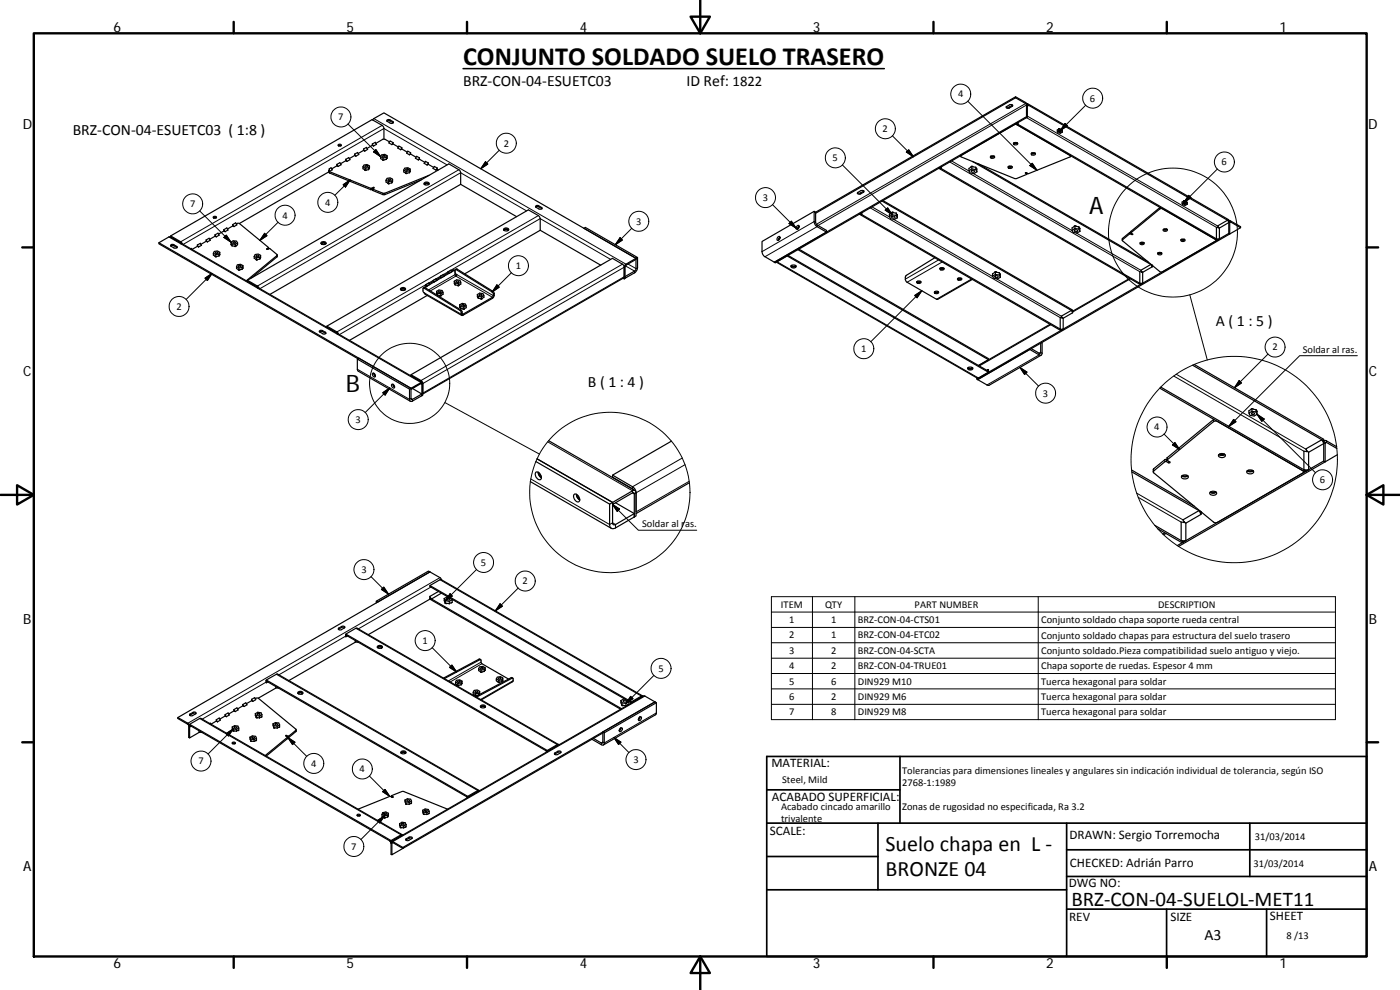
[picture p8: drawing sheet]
<svg xmlns="http://www.w3.org/2000/svg" width="420mm" height="297mm" viewBox="0 0 420 297" stroke-linecap="round" stroke-linejoin="round" font-family="sans-serif">
<g fill="none" stroke="#000" stroke-width=".3">
<path d="M104.4 37.2l9.8 9.8M112.2 35.6l75.7 43.7v.3M114.7 37.6l-60.5 34.9v.3M117 36v.3M117.9 36.5v.3M290.4 30.4l20.8 20.7M302.9 32.1v.3M303.8 31.6v.3M307.8 30.8v.3l-62.8 36.2M308.1 35.3l57 32.9M308.3 31.7l-.2-.2-62.6 36.2M308.3 34.8l57.1 33"/>
<path d="M319.6 37l.7 .7-2.1 1.5zM325.8 31.6l-7.6 7.6M98.9 51.5v.4M103 55.4l2.1-1.4-1.4 2.1zM105.1 54l-4.6 4.6M111.3 56.5v.4M111.5 56.5v.4M111.9 56.8v.4M112 56.2v.3M112.8 44.9l1.4 2.1-2.1-1.4zM114.9 58v.4M115.5 58v.4"/>
<path d="M134.2 49.5l-19-10.9-60.2 34.7M137.7 50.9l-60.5 34.9v.3M145.7 48.5l.7 .7-2.1 1.4zM149.8 45.1l-5.5 5.5M252.8 49.5l15 15M258.3 57.9v.3M259.2 57.4v.3M267.8 40.7l6.3 6.3M272 45.6l.7-.7 1.4 2.1zM285 48.6l57.1 32.9M285.6 48.3l5.3 3.1M292 52l29.8 17.2"/>
<path d="M307.8 51.8v.2M308.1 51.9v.3M309.1 49.7l.7-.7 1.4 2.1zM356.7 58.6l.8 .7-2.2 1.4zM365.3 50.7l-10 10M50.7 71.1l75.7 43.7 .2 .4 61-35.2M52.2 73.4v.3M53.1 73.9v.3M59.9 63.3l9.4 9.4M67.2 71.2l.7-.7 1.4 2.2zM79.4 70l.7 .7-2.1 1.4zM80.1 74.7v.1"/>
<path d="M80.5 74.4v.3M83.1 76.7v.4M83.4 66.7l-5.4 5.4M158 63.3l-19.8-11.5-60.2 34.8M161.6 64.7l-60.5 34.9v.3M161.7 61.7v.3M162.5 62.3v.2M183.3 77.8l-21.2-12.2-60.2 34.8M186.1 71.3l.7 .7-2.1 1.4zM186.8 79.3l-60.4 34.9v.3M187.7 79.8l2.7 1.5v.6M188.5 79.2l2.4 1.4 .4-.3"/>
<path d="M189.6 68.5l-4.9 4.9M231.8 61.4l7.1 7.1M233.2 78.5l60.5 34.9M237.5 66.4l1.4 2.1-2.1-1.4zM244.8 66.7l-.5-.2-15.6 9M245.2 67.5v.5l-15.6 9M261.2 62.4l57 32.9M261.7 62.1l5.3 3M265.7 63.1l.7-.7 1.4 2.1zM268.2 65.8l29.7 17.2M281.7 78l-10 5.8M282.8 78.6l-10.6 6.1"/>
<path d="M322.9 69.9l19.5 11.2M336.9 71.5v.4M339 69.8v.4M339.3 69.8v.4M339.4 69.4v.4M339.7 70.1v.3M346 79.8l-.2 .1M348.1 62.3v.4M369.3 66.3l-.2 .4-.3-.1M61.5 83.5l2.1-1.5-1.4 2.2zM63.6 82l-7.7 7.8M96.8 99.2v.3"/>
<path d="M97.7 99.7v.3M127.5 87.9l10.9 6.4h.5v.3M127.5 86.3l-.2 .2M127.8 85.7l.3 .2M129.1 87.3l7.7-4.5 11 6.4v.3M136 81l.2 .2M136.6 82.4l-8 4.6M137.1 82.4l10.9 6.3 .3-.1M137.2 80.8l-.3 .1M138.3 93l-.2 .2M138.7 93.6l-.3 .2M148.3 88.1l-.3 .1"/>
<path d="M149.1 85.5l.7 .7-2.1 1.4zM153.5 81.8l-5.8 5.8 .3-.2M187.3 83l-60.4 35M274.5 88.6l2.2-1.4-1.5 2.1zM276.7 87.2l-15.3 15.3M291.6 83.7l-10.5 6.1M299.1 83.7l19.4 11.2M315.4 97.4l-21.5 12.4M339.2 83.7l-17.3 9.9M357.1 88.5l5.2 19.5M107.2 110.8l15.7 9 .4-.2 .5 .2v.5M114.9 117.8l2.1-1.4-1.4 2.1z"/>
<path d="M117 116.4l-7.4 7.4M306.1 110.3l5.6 5.5M306.1 110.3l2.1 1.4-.7 .7zM312.7 106l-.4-.3-.4 .3v.5l-15.7 9M352.2 112.8l39.1 22.6M353 112.3l38.8 22.4M371.9 114.2l.7 .7-2.1 1.4zM380.5 106.2l-10 10.1M407.4 106.7h-17.4l-21.2 21.2M133.5 120.8l28.4 15.4M164.4 132.6l25.4 14.7v.6l.6 .3 15.2-8.8M204.7 137.4l-14.9 8.6v.7"/>
<path d="M349.3 130.2l4.7 4.7M349.6 137.9v.6M350.1 137.9v.6M350.3 137.3v.7M350.6 138.3v.6M351.9 133.5l.7-.7 1.4 2.1zM364.2 125.9v.6M370.2 125.8l.7 .7-2.1 1.4zM377.3 124.3l17.5 17.6M377.3 124.3l2.1 1.4-.7 .7zM398.1 132.3v.5l-.4 .2-.4-.2M159.3 143.7l23.7 13.7 .8-.5 .9 .5v1"/>
<path d="M183.8 151.4l7.8 7.7h17.5M183.8 151.4l2.1 1.3-.7 .8zM206.9 144.4l-16 9.2M341.2 148l13.8 8M341.6 149.2l12.9 7.5M346.2 140.7v.6M360.8 153.8l-.4 .3M111.3 173l5.3 5.3M114.5 176.8l.7-.7 1.4 2.2zM129.3 176.1l-21.7 12.6M132 173.3l-75.6 43.7v.3M132 173.9l60.5 35v.3"/>
<path d="M135.1 178.1l.7 .8-2.2 1.4zM143 170.9l-9.4 9.4M155.5 176.4l-6.8 6.9M231.5 179h169.3v36.9h-169.3zM243.8 179v36.9M256.5 179v36.9M311.6 179v36.9M350 160.1l-.8 .4M101.7 188.5v.3M102.5 188v.3M103.8 190.8l-20.1 11.7M106.8 188.5l60.4 34.9v.3"/>
<path d="M129.7 194.3l7.3 7.3M143.8 197.8l.2 .1M144.4 198.7l-9.8 5.6M144.6 199.1l-9.5 5.5M150.1 181.2l.7 .7-2.1 1.4zM231.5 183.6h169.3M231.5 188.3h169.3M231.5 192.8h169.3M231.5 197.5h169.3M56.6 217.8l.3 .1M57 214.2v.3M57.9 213.7v.3"/>
<path d="M59.9 215.6l60.5 34.9v.3M70 218.7l-7.5 7.5M79.9 204.6l-19.2 11.2M82.9 202.3l60.5 34.9v.3M88.8 219.1v.4M134.9 200.2l.7-.7 1.4 2.1zM153.4 203.3l.3 .2M154 204.2l-9.8 5.7M189.3 208.9l.7 .7-2.2 1.5zM189.5 210.9h.1M190 210.6h.1M192.5 209.2h.1"/>
<path d="M193.5 208.9l-75.6 43.6v.3h-.5M196.2 202.6l-8.4 8.5M197 213.9l-15.7 9-.4-.2-.4 .2v.5M231.5 202.1h169.3M231.5 206.7h169.3M231.5 211.3h169.3M67.8 220.1l2.2-1.4-1.4 2.1zM86 220.7v.3M86.2 221.2v.4M86.4 220.9v.4l5.7 5.6M86.4 221.3l2.1 1.4-.7 .7zM86.7 220.9v.4"/>
<path d="M110.9 232.8l6.1 6.2M114.8 237.5l.8-.6 1.4 2.1zM117.6 238.9v.3M118 239.1v.1M166.5 225.9v.3M167.4 225.4v.3M184.2 221.3l4.6 4.5M184.2 221.3l2.1 1.4-.7 .7zM113.3 246.2l2.1-1.4-1.4 2.1zM115.4 244.8l-7.1 7.1M121.9 251.7v.3M122.8 251.2v.3"/>
<circle cx="102.3" cy="35.1" r="3"/>
<circle cx="265.7" cy="38.6" r="2.99"/>
<circle cx="288.3" cy="28.2" r="2.99"/>
<circle cx="327.9" cy="29.4" r="3"/>
<circle cx="151.9" cy="43" r="3"/>
<circle cx="229.7" cy="59.3" r="3"/>
<circle cx="250.7" cy="47.4" r="2.99"/>
<circle cx="367.4" cy="48.6" r="3"/>
<circle cx="57.8" cy="61.2" r="3"/>
<circle cx="85.6" cy="64.6" r="3"/>
<circle cx="98.4" cy="60.7" r="3"/>
<circle cx="155.6" cy="79.7" r="3"/>
<circle cx="191.7" cy="66.4" r="2.99"/>
<circle cx="352" cy="69.8" r="19.4"/>
<circle cx="53.7" cy="91.9" r="3"/>
<circle cx="122.9" cy="115" r="12"/>
<circle cx="259.2" cy="104.6" r="3"/>
<circle cx="313.8" cy="118" r="3"/>
<circle cx="382.7" cy="104.1" r="3"/>
<circle cx="107.5" cy="125.9" r="3"/>
<circle cx="347.2" cy="128.1" r="3"/>
<circle cx="370.4" cy="137.9" r="31"/>
<circle cx="183" cy="147.8" r="24.1"/>
<circle cx="396.9" cy="144" r="3"/>
<circle cx="109.2" cy="170.9" r="3"/>
<circle cx="145.1" cy="168.8" r="2.99"/>
<circle cx="157.6" cy="174.3" r="3"/>
<circle cx="127.6" cy="192.2" r="3"/>
<circle cx="198.4" cy="200.5" r="3"/>
<circle cx="60.3" cy="228.3" r="3"/>
<circle cx="94.2" cy="229.1" r="3"/>
<circle cx="108.7" cy="230.7" r="3"/>
<circle cx="190.9" cy="227.9" r="3"/>
<circle cx="106.2" cy="254" r="3"/>
</g>
<g fill="none" stroke="#000" stroke-width=".36">
<path d="M111.8 36l3.4-2.1 75.7 43.6M116.1 36l.6-.1 1.3 .7a.51 .51 0 0 1-.3 .5 .51 .51 0 0 1-.6-.2l-1-.6zM116.1 36.3l.8-.1 1.1 .7M302 32l1-.5a.45 .45 0 0 1 .6-.2 .45 .45 0 0 1 .2 .6l-.9 .5a.52 .52 0 0 1-.6 .1 .52 .52 0 0 1-.3-.5zM303.9 31.5l-1.1 .7-.8-.2M304.8 37.2l.2-.2 60.5 34.9-.3 .2zM304.8 29.3l3.2 2 .1 3.7M304.8 29.3v-.3l-60 34.7M304.8 29.3l-60 34.7M304.8 29l3.1 1.9 .4 .8M305 37l.5 .3M305.5 36.8l-.5 .2"/>
<path d="M305.5 36.8v.5M308.2 31.2l.1-.1v.3M308.3 31.3v.4M308.3 31.3l.4 .3M308.3 31.1l60.5 34.9v.3l-60.5-34.9M308.3 31.7v3.5l-75.6 43.6-.3-.1M308.3 35.2l-.2-.2-75.7 43.7M308.7 31.6l-.4 .3v-.2M308.7 31.6l-.3 .2M317.8 39.4h.5v.2a.27 .27 0 0 1-.3 .2 .27 .27 0 0 1-.2-.4zM317.8 39.1l.8 .1M317.8 38.6l.8 .2"/>
<path d="M317.8 39.1l-.5 .3 .2 .5 .8 .1 .5-.4M317.8 38.6l-.5 .4v.4M317.8 38.6v.5M318.6 39.2l.2 .4M318.6 38.8l.2 .3M318.6 38.8v.4M318.8 39v.1M318.8 39v.6M318.8 39l-.1 .1M98.7 51.6l-26.9 15.5M98.8 50.7l-.1 .6 .2 .2 12.4 5 .9-.3 .1 .1-.4 .5 3.3 1.2 13.6-5.4M98.8 51.5l-.1-.2 .2 .6 12.4 5 .5-.2"/>
<path d="M98.8 50.7l.6-.4 .3 .6-.9 .6M98.8 50.7v.8M101.1 49.3l.4 .6M101.1 49.7l.4 .2M101.1 49.3l.9-.5 .4 .6-.9 .5M101.1 49.3v.4M101.1 49.7l-1.6 1M101.5 43.4a.47 .47 0 0 1 .6-.2 .47 .47 0 0 1 .3 .5 .47 .47 0 0 1-.6 .2 .47 .47 0 0 1-.3-.5zM101.5 43.7h.9M101.7 43.8h.5M103.8 47.8l.3 .6M103.8 48.2l.3 .2"/>
<path d="M103.8 47.8l.9-.5 .3 .6-.9 .5M103.8 47.8v.4M103.8 48.2l-1.6 .9M106.4 46.2l.4 .7M106.4 46.7l.4 .2M106.4 46.2l.9-.5 .4 .7-.9 .5M106.4 46.2v.5M106.4 46.7l-1.6 .9M108.9 50.1l.3-.6 1-.1 .7 .4-.3 .5M108.9 50.1v.5l.7 .6M108.9 50.1l.7 .4M109.1 45.1l-1.6 1"/>
<path d="M109.1 44.7l.4 .6M109.1 45.1l.4 .2M109.1 44.7l.9-.5 .3 .6-.8 .5M109.1 44.7v.4M109.5 49.8a.38 .38 0 0 1 .5-.1 .38 .38 0 0 1 .2 .4 .41 .41 0 0 1-.4 .1 .41 .41 0 0 1-.3-.4zM109.6 50.5v.7M110.6 50.3l-1 .2M110.6 50.3v.6M110.6 50.9l-1 .3M110.9 49.8l-.3 1.1M111.7 43.2l.4 .6M111.7 43.6l.4 .2"/>
<path d="M111.7 43.2l.9-.5 .4 .6-.9 .5M111.7 43.2v.4M111.7 43.6l-1.6 1M114.2 47l.3-.5 1-.2 .7 .4-.3 .6M114.2 47v.6l.7 .5M114.2 47l.7 .4M114.8 46.7a.38 .38 0 0 1 .5-.1 .38 .38 0 0 1 .2 .4 .39 .39 0 0 1-.4 .1 .39 .39 0 0 1-.3-.4zM114.9 47.4v.7M115.2 41.7l-.1-3.7-.4-.4-3-1.7-60.5 34.9v.3M115.9 54.1l.2-.6 1-.1 .7 .4-.2 .6M115.9 54.1v.5l.7 .6M115.9 54.1l.7 .4"/>
<path d="M115.9 47.3l-1 .1M115.9 47.3v.5M115.9 47.8l-1 .3M116.1 47.5h.1M116.1 47.5l-.2 .3M116.2 46.7l-.1 .8M116.6 54.5v.7M116.9 42.6l-1.8-.9-2.3 1.3M117.6 54.4l-1 .1M117.6 54.4v.5M117.6 54.9l-1 .3M117.7 54.5l.1 .1"/>
<path d="M117.8 54.5l-.2 .4M117.8 53.8v.8M117.8 54.4v.2M118 43.2l1.5 .9M118 42.8l-.9-.5-.4 .6 .9 .5M118 42.8l-.4 .6M118 43.2l-.4 .2M118 42.8v.4M120.6 44.3l-.9-.5-.4 .6 .9 .5M120.6 44.3l-.4 .6M120.6 44.7l-.4 .2M120.6 44.3v.4"/>
<path d="M120.6 44.7l1.6 .9M121.2 51l.2-.6 1-.1 .7 .4-.2 .6M121.2 51v.6l.7 .5M121.2 51l.7 .4M121.8 50.8a.37 .37 0 0 1 .4-.2 .37 .37 0 0 1 .3 .4 .38 .38 0 0 1-.5 .1 .38 .38 0 0 1-.2-.3zM121.9 51.4v.7M122.9 51.3l-1 .1M122.9 51.3v.5M122.9 51.8l-1 .3M123 51.5h.1M123.1 51.5l-.2 .3M123.1 50.7v.8"/>
<path d="M123.2 45.8l-.8-.5-.4 .6 .9 .5M123.2 45.8l-.3 .6M123.2 46.2l1.7 1M123.2 46.2l-.3 .2M123.2 45.8v.4M125.9 47.4l-.9-.5-.3 .6 .8 .5M125.9 47.4l-.4 .6M125.9 47.8l-.4 .2M125.9 47.4v.4M125.9 47.8l1.6 .9M126.4 54l-10.9 4.4h-.6l-3-1.2-.1-.5M127.3 54.9a.8 .8 0 0 1 .8-.3 .8 .8 0 0 1 .6 .7 .85 .85 0 0 1-1.4-.4z"/>
<path d="M127.3 55.2a1.06 1.06 0 0 1 1.5 0M127.5 55.4a.58 .58 0 0 1 1.1 0M128.5 48.9l-.9-.5-.3 .6 .9 .5M128.5 48.9l-.3 .6M128.5 49.3l-.3 .2M128.5 48.9v.4M128.5 49.3l1.7 .9M131.2 50.4l-.9-.5-.3 .6 .8 .5M131.2 50.4l-.4 .6M131.2 50.8l-.4 .2M131.2 50.4v.4M131.2 50.8l.3 .2"/>
<path d="M138.2 55.3v-3.5l-.2-.6-3.3-2-60.4 34.9v.3M138.2 55.3l-57.2 33M138.2 55.3l16.8 9.7M257.4 57.8l.9-.6a.47 .47 0 0 1 .7-.2 .47 .47 0 0 1 .2 .7l-.9 .5a.56 .56 0 0 1-.9-.4zM259.3 57.3l-1.2 .6-.7-.1M281.8 50.5l.2-.2 60.5 34.9-.3 .2zM282 50.3l.5 .3M282.5 50.1l-.5 .2M282.5 50.1v.5M288.3 46.7v.2M288.3 46.7l16.2-9.3 .4-.1 16.3 9.4 .1 .2-12.6 5.2-.9-.3 .4 .5-3.4 1.3-16.3-6.5zM291.5 51.3a.5 .5 0 0 1 .5-.2 .5 .5 0 0 1 .4 .5 .6 .6 0 0 1-.9-.3z"/>
<path d="M291.7 50.7l1.2 .2M291.7 50.7l-.9 .5 .3 .7 1.2 .2 .9-.5M291.7 49.9l-.9 .6v.7M291.7 49.9v.8M291.7 49.9l1.2 .3M291.8 48.4l54 31.2-.4-.2M292.9 50.2v.7M292.9 50.9l.3 .7M292.9 50.2l.2 .4M293.1 50.6l.1 1M293.1 50.6v.1M293.6 49.1l50.9 29.4"/>
<path d="M297.3 47a.64 .64 0 0 1 .7-.3 .64 .64 0 0 1 .4 .6 .66 .66 0 0 1-.7 .2 .66 .66 0 0 1-.4-.5zM297.3 46.9l.5 .2 .6-.2M297.5 46.8h.7M302.6 50h1.1M302.7 49.9a.58 .58 0 0 1 .7-.1 .58 .58 0 0 1 .3 .6 .65 .65 0 0 1-.7 .2 .65 .65 0 0 1-.4-.6zM302.8 49.9h.7M304.2 42.9h.1a.6 .6 0 0 1 .7-.2 .6 .6 0 0 1 .4 .6 .65 .65 0 0 1-.7 .2 .65 .65 0 0 1-.5-.6zM304.2 42.9l.5 .2 .7-.2M304.4 42.8h.8M308.2 51.9v.3M309.5 46a.66 .66 0 0 1 .7-.2 .66 .66 0 0 1 .5 .6 .68 .68 0 0 1-.7 .2 .68 .68 0 0 1-.5-.6zM309.6 46l.4 .1 .7-.1"/>
<path d="M309.7 45.9h.8M321.3 46.7v.2M47.7 72.8v.4l59.7 34.4M51.2 71.1l3 1.7M51.2 70.8l3 1.7 .5 .7M51.2 71.1h.1M51.2 73.5l.8-.2 1.1 .7a.51 .51 0 0 1-.3 .6 .51 .51 0 0 1-.6-.2l-1-.6zM51.3 73.8l.7-.1 1.1 .6M54.2 72.8l.2 .2M54.2 72.8v.1M59.2 73.9l-1.6 .9-.1-.3-.2 .2M59.2 73.5l.9-.5 .4 .6-.9 .5"/>
<path d="M59.2 73.5v.4M59.2 73.5l.4 .6M59.2 73.9l.4 .2M61.9 72l.9-.5 .3 .6-.9 .5M61.9 72.4l-1.6 .9M61.9 72v.4M61.9 72l.3 .6M61.9 72.4l.3 .2M64 65.1l.1-.1a.46 .46 0 0 1 .5-.1 .46 .46 0 0 1 .3 .4 .52 .52 0 0 1-.9-.2zM64 65.3h.9M64 76v.6l.8 .5M64 76l.8 .4"/>
<path d="M64 76l.3-.6 1-.1 .7 .4-.3 .5M64.2 65.4h.6M64.5 70.9l-1.6 .9M64.5 70.5l.9-.5 .4 .5-.9 .6M64.5 70.5v.4M64.5 70.5l.4 .6M64.5 70.9l.4 .2M64.7 75.7a.37 .37 0 0 1 .4-.1 .37 .37 0 0 1 .2 .4 .37 .37 0 0 1-.4 .1 .37 .37 0 0 1-.2-.4zM64.8 76.4v.7M65.7 76.8l-.9 .3M65.7 76.2v.6M65.7 76.2l-.9 .2"/>
<path d="M65.9 76.5h.1M65.9 76.5l-.2 .3M66 75.7l-.1 .8M67.2 68.9l.9-.5 .3 .6-.8 .5M67.2 68.9v.4M67.2 68.9l.4 .6M67.2 69.3l.4 .2M67.2 69.3l-1.6 1M69.3 72.7v.6l.3 .5M69.6 73.8l1 .2M69.6 73.2l1 .1M69.6 73.2v.6"/>
<path d="M69.9 67.8l-1.7 .9M69.9 67.4l.8-.5 .4 .6-.9 .5M69.9 67.4v.4M69.9 67.4l.3 .6M69.9 67.8l.3 .2M69.9 72.7a.37 .37 0 0 1 .5-.2 .37 .37 0 0 1 .2 .5h-.6zM70.6 73.3v.7M71.3 72.9l-.7 .4M71.3 72.9l-.3-.6-1-.1-.7 .5 .3 .5M71.3 72.9v.5l-.7 .6M71.6 79.7a.37 .37 0 0 1 .4-.1 .37 .37 0 0 1 .3 .4 .38 .38 0 0 1-.5 .1 .38 .38 0 0 1-.2-.4zM71.9 67.1l-.5-.1-.5 .2"/>
<path d="M71.9 67.1l8.6 7.1-.4 .6 .9-.2 2.2 1.9-9.3 7.7M72.9 79.7v.7l-.2 .4M76.3 76.9v.6l.7 .5M76.3 76.9l.7 .4M76.3 76.9l.2-.5 1-.2 .7 .4-.2 .6M76.9 76.7a.38 .38 0 0 1 .4-.2 .38 .38 0 0 1 .3 .4 .39 .39 0 0 1-.5 .2 .39 .39 0 0 1-.2-.4zM77 77.3v.7M78 77.7l-1 .3M78 77.2v.5M78 77.2l-1 .1M78.1 77.4h.1M78.2 77.4l-.2 .3"/>
<path d="M78.2 76.6v.8M80.6 74.3v.4M83.2 76.5l-.1 .6-7.6 6.3M96.4 73.1a1.04 1.04 0 0 1 1.4 0M96.4 72.7a.79 .79 0 0 1 .9-.2 .79 .79 0 0 1 .5 .6 .83 .83 0 0 1-.8 .3 .83 .83 0 0 1-.6-.6zM96.6 73.3a.58 .58 0 0 1 .5-.4 .58 .58 0 0 1 .5 .4M151.2 69a1.05 1.05 0 0 1 1.4 0M151.2 68.6a.69 .69 0 0 1 .9-.3 .69 .69 0 0 1 .4 .9 .84 .84 0 0 1-1.4-.5zM151.4 69.2a.57 .57 0 0 1 .5-.3 .57 .57 0 0 1 .5 .3M160.8 62.1l.7-.1 1.2 .6M160.8 61.8l.7-.1 1 .6a.36 .36 0 0 1 .1 .5 .36 .36 0 0 1-.5 0l-1.2-.6zM162.1 69.1v-3.5l-.2-.5-3.3-2.1-60.5 34.9v.3"/>
<path d="M162.1 69.1l18.2 10.5M162.1 69.1l-22.6 13.1M175.2 68.5l.5-.3 15.6 9.1-.4 .2zM191.3 77.3l-.1 3.7-.6 .8-3 1.7v-.5l2.8-1.7 .4-.4 .1-3.4M233 78.7l60.4 34.8 3.3-1.8v-.3M233.2 78.5l3-1.7 60.5 34.9M233.5 71.1a.38 .38 0 0 1 .6 0 .38 .38 0 0 1-.1 .5 .45 .45 0 0 1-.3 .5 .45 .45 0 0 1-.5-.2zM234.1 71.4l-.3 .5M234.1 71.2l-.5 .9M236.5 76.6l60.2 34.8M237.4 79.8a1.09 1.09 0 0 0 1.5 0M237.5 79.7a.82 .82 0 0 1 .8-.2 .82 .82 0 0 1 .6 .6 .76 .76 0 0 1-.9 .4 .76 .76 0 0 1-.5-.8z"/>
<path d="M237.6 79.6a.6 .6 0 0 0 1.1 0M239.2 67.9a.39 .39 0 0 1 .5-.2 .39 .39 0 0 1 .1 .6 .44 .44 0 0 1-.3 .5 .44 .44 0 0 1-.6-.2zM239.7 74.7l57 32.9v.3l-57.2-33M239.8 68.1l-.3 .5M239.8 67.9l-.4 .8M244.3 63.4l-15.6 9.1v3l.2 .9 .5 .5 3 1.8M244.8 63.7l-.5-.3v3.3l.3 .7 .6 .6 2.8 1.6M244.8 63.7l.1 3.5 3.1 1.9v.5M248 69.6l-15.6 9.1M257.9 64.3l.3-.2 60.4 34.9-.2 .2zM258.2 64.1l.4 .3M258.6 63.9l-.4 .2"/>
<path d="M258.6 63.9v.5M265 60.2l56.9 32.8v.3l-57.2-33M267.7 64.9a.49 .49 0 0 1 .6-.1 .49 .49 0 0 1 .3 .5 .46 .46 0 0 1-.6 .2 .46 .46 0 0 1-.3-.6zM267.8 64.5l1.2 .2M267.8 64.5l-.9 .5 .4 .7 1.1 .1 .9-.5M267.8 63.6l-.9 .7v.7M267.8 63.6v.9M267.8 63.6l1.2 .3M269 63.9v.8M269 64.7l.3 .6M269 63.9l.2 .5M269.2 64.4l.1 .9"/>
<path d="M269.2 64.4h.1M280.5 77.3l-8.8 5.7a1.54 1.54 0 0 0 .4 1.6l9.2 5.2 10.5-6M322.4 69.1a.48 .48 0 0 1 .6-.2 .48 .48 0 0 1 .3 .5 .52 .52 0 0 1-.5 .1 .52 .52 0 0 1-.4-.4zM322.6 68.6l1.2 .1M322.6 68.6l-.9 .5 .3 .6 1.2 .2 .9-.5M322.6 67.7l-.9 .7v.7M322.6 67.7v.9M322.6 67.7l1.2 .4M323.8 68.1v.6M323.8 68.7l.3 .7M323.8 68.1l.2 .3M324 68.4l.1 1"/>
<path d="M324 68.4v.1M336.9 71.9l2.1-1.7 .9 .2-.5-.6 8.7-7.1 .5-.2 16.5 9.6-16.2 9.5h-.5l-11.5-9.3zM339.4 69.8h-.4l-2.1 1.7-.1 .6M342.2 72.8a.57 .57 0 0 1 .7-.2 .57 .57 0 0 1 .3 .7 .58 .58 0 0 1-.6 .2 .58 .58 0 0 1-.4-.7zM342.2 72.8l.5 .2 .6-.2M342.4 72.7h.7M345.4 79.4l-3 1.7 .3 .4M345.4 79.4l.4 .7M345.8 79.6v.5M347.5 75.9l.1-.1a.54 .54 0 0 1 .7-.2 .54 .54 0 0 1 .3 .7 .6 .6 0 0 1-.7 .2 .6 .6 0 0 1-.4-.6zM347.5 75.9l.5 .2 .6-.2M347.7 75.8h.7"/>
<path d="M348.2 62.2l-8.8 7.2v.5M349.2 68.8a.65 .65 0 0 1 .6-.2 .65 .65 0 0 1 .5 .6 .72 .72 0 0 1-1.2-.3zM349.2 68.8l.4 .2 .6-.2M349.3 68.7h.8M354.4 71.9a.63 .63 0 0 1 .7-.2 .63 .63 0 0 1 .5 .6h-.1a.58 .58 0 0 1-.7 .2 .58 .58 0 0 1-.4-.6zM354.4 71.9h1.1M354.6 71.8h.8M355.3 60.7l.8 .2M355.3 60.2l.8 .2M355.3 60.7l-.5 .4 .2 .4 .7 .1 .6-.3M355.3 60.2l-.5 .4v.5M355.3 60.2v.5"/>
<path d="M356.1 60.9l.2 .4M356.1 60.4l.2 .9M356.1 60.4v.5M365.1 72v.1M365.1 71.7h.9M365.1 71.7l.4 .2 .5-.2M365.6 68.1v.1M366 68.4l-.9-.2v3.5M366 68.4v3.3M368.4 66.1l.4 .7M368.4 66.1l.5 .2M368.4 66.1l-3 1.7 .3 .4"/>
<path d="M368.8 66.6l.1-.4h.3l3.1 1.8v.3l-3.2 1.9-.3-.2-75.7 43.7M368.8 66.6v.2l-2.8 1.6M368.8 66.6v3.4M368.9 66.3l-.1 .3M368.9 66.2l-.1 .1M372.3 68.3l-3.2-1.7v3.6l-75.7 43.7M71 80v.6l.7 .5M71 80l.7 .4M71 80l.2-.6 1-.1 .7 .4-.2 .6M71.7 80.4v.7M72.7 80.8l-1 .3M72.7 80.3v.5"/>
<path d="M72.7 80.3l-1 .1M74.2 84.4h.1M74.3 84.4l2.9 1.7M74.3 84.1l3.1 1.8 .3 .6M77.2 86.1l.2 .2M77.2 86.1h.1M95.8 99.4l.8-.3 1.1 .6a.46 .46 0 0 1-.2 .6 .46 .46 0 0 1-.6-.2zM95.9 99.6l.7-.2 1.2 .7M98.1 97.9l3 1.7 .5 .6M98.1 98.2l3 1.7M98.1 98.2h.1M101.1 99.9l.2 .2"/>
<path d="M101.1 99.9h.1M120.2 86.9a1.09 1.09 0 0 1 1.5 0M120.3 86.5a.78 .78 0 0 1 .8-.3 .78 .78 0 0 1 .6 .7 .73 .73 0 0 1-.9 .3 .73 .73 0 0 1-.5-.7zM120.4 87a.58 .58 0 0 1 1.1 0M127.8 85.7l-.3 .6M127.8 85.7l.3 .2M127.8 85.4l.9-.5 .3 .5-.9 .5M127.8 85.4l.3 .5M127.8 85.4v.3M128.1 85.9l-.4 .5M128.2 88.6l-23.3 13.5M130 84.1l.3 .5"/>
<path d="M130 84.5l.3 .1M130 84.1l.9-.5 .3 .5-.9 .5M130 84.5l-1.2 .6M130 84.1v.4M131 87.4l.1 .8M131 87.4l.3 .6M131 87.4l.7-.4 1 .2 .3 .5-.7 .4M131.1 88.2l.2 .3M131.1 88.2h.1M131.3 88.5l1 .3M131.3 88v.5M131.3 88l1 .1"/>
<path d="M131.7 87.4a.36 .36 0 0 1 .4-.1 .36 .36 0 0 1 .2 .5 .36 .36 0 0 1-.4 .1 .36 .36 0 0 1-.2-.5zM132.2 83.2l-1.2 .7M132.2 82.8l.3 .5M132.2 83.2l.3 .1M132.2 82.8l.9-.5 .3 .5-.9 .5M132.2 82.8v.4M132.3 88.1v.7M133 87.7v.6l-.7 .5M134.4 81.9l-1.2 .7M134.4 81.6l.3 .4M134.4 81.9l.3 .1M134.4 81.6l.9-.5 .3 .4-.9 .5"/>
<path d="M134.4 81.6v.3M136.3 84.4l.1 .8M136.3 84.4l.3 .5M136.3 84.4l.7-.5 1 .2 .3 .6-.7 .4M136.4 85.2l.2 .3M136.4 85.1v.1M136.5 81.2l-.4-.2-.7 .3M136.6 81.4l-.4-.2-8.1 4.7M136.6 81.7l.1 .4a.35 .35 0 0 1 .4 .3 .35 .35 0 0 1-.4 .4l-.1-1.7 .2-.3 11 6.9 .2 .4v.9l-9.2 5.3-.2-1-.3-.3-10.8-6.7-.5 .1M136.6 85.5l1 .2M136.6 84.9v.6M136.6 84.9l1 .2"/>
<path d="M136.7 80.9l.4-.2 11 6.8a1.5 1.5 0 0 1-.2 1.9l-9.2 5.3-.6-1.5-10.9-6.8-.2 .1-.1 .9 .6 .8 11.1 6.4M137 84.4a.36 .36 0 0 1 .4-.1 .36 .36 0 0 1 .2 .4h-.6zM137.6 85.1v.6M138 91.4v.8M138 91.4l.2 .6M138 91.4l.7-.4 1 .2 .2 .5-.7 .4M138 92.2l.2 .4M138.1 92.2h-.1M138.2 92v.6M138.2 92.6l1 .2M138.2 92l1 .1M138.3 84.7v.5l-.7 .5"/>
<path d="M138.6 91.5a.41 .41 0 0 1 .4-.2 .41 .41 0 0 1 .3 .4 .41 .41 0 0 1-.4 .1 .41 .41 0 0 1-.3-.3zM139.2 92.1v.7M139.9 91.7v.6l-.7 .5M143.3 88.4l.1 .8M143.3 88.4l.2 .5M143.3 88.4l.7-.5 1 .2 .2 .6-.7 .4M143.4 89.2l.1 .3M143.4 89.1v.1M143.5 89.5l1 .3M143.5 88.9v.6M143.5 88.9l1 .2M143.9 88.4a.35 .35 0 0 1 .5-.2 .35 .35 0 0 1 .1 .5 .36 .36 0 0 1-.4 .1 .36 .36 0 0 1-.2-.4z"/>
<path d="M144.5 89.1v.7M145.2 88.7v.5l-.7 .6M187 83.5l.3 .2M187.3 80.2l-.3-.8-3.2-1.9-60.5 34.9v.4l3.1 1.7M187.3 83l-.1 .4-60.3 34.8M187.3 80.2l.4-.8 3.2-1.9v.3l-3.3 2.1v3.6l-.3 .2M187.3 80.2v3.5M275.2 84.5a.65 .65 0 0 1 .7-.2 .65 .65 0 0 1 .4 .6l-.1 .1a.64 .64 0 0 1-1-.5zM275.2 84.5a.87 .87 0 0 0 1.1 0M275.3 84.4a.48 .48 0 0 0 .9 0M280.5 87.6a.65 .65 0 0 1 .7-.3 .65 .65 0 0 1 .4 .6 .65 .65 0 0 1-.7 .2 .65 .65 0 0 1-.4-.5zM280.5 87.6a.87 .87 0 0 0 1.2 0"/>
<path d="M280.6 87.4a.5 .5 0 0 0 .9 0M282.1 80.5a.65 .65 0 0 1 .7-.2 .65 .65 0 0 1 .5 .6 .68 .68 0 0 1-.7 .2 .68 .68 0 0 1-.5-.6zM282.1 80.5a.93 .93 0 0 0 1.2 0M282.3 80.4l.2 .2 .6-.2M287.4 83.6l.4 .2 .8-.2M287.5 83.5a.6 .6 0 0 1 .7-.2 .6 .6 0 0 1 .4 .6 .67 .67 0 0 1-.7 .2 .67 .67 0 0 1-.5-.5zM287.6 83.4a.48 .48 0 0 0 .8 0M298.6 82.9a.45 .45 0 0 1 .6-.3 .45 .45 0 0 1 .2 .6 .47 .47 0 0 1-.6 .1 .47 .47 0 0 1-.2-.4zM298.7 82.3l1.2 .2M298.7 82.3l-.8 .5 .3 .7 1.2 .2 .8-.5M298.7 81.5l-.8 .6v.7M298.7 81.5v.8"/>
<path d="M298.7 81.5l1.2 .3M299.9 81.8v.7M299.9 82.5l.3 .7M299.9 81.8l.3 .5M300.2 82.2v.2M300.2 82.2v1M300.2 82.2l-.1 .1M315.1 97.3l-21.4 12.3M318.2 98.7h.9M318.7 95.2v.1M319.1 95.5l-.9-.2v3.4M319.1 95.5v3.2"/>
<path d="M319.1 98.7l-.5 .3-.4-.3M321.5 93.1l-3 1.8 .3 .4M321.5 93.1l.4 .8M321.5 93.1l.5 .3-.1 .5M321.9 93.9l-2.8 1.6M339 83.5l-17.1 9.9M342.1 85h.8M342.6 81.4v.2M342.9 81.7l-.8-.2v3.5M342.9 81.7v3.3M342.9 85l-.4 .2-.4-.2M345.8 80.1l-2.9 1.6"/>
<path d="M107.2 107.7v3.1l.3 .6 15.7 9M111.8 112.1a.62 .62 0 0 1 .7 .2 .62 .62 0 0 1-.1 .8 .93 .93 0 0 1-.6-1zM112.2 112l.5 .8M112.4 112.1l.3 .5M117.5 115.4a.62 .62 0 0 1 .8 .3 .62 .62 0 0 1-.2 .8 .93 .93 0 0 1-.6-1.1zM118 115.3l.4 .8M118.1 115.4l.3 .5M123.3 112.4l3.1 1.8 .5 .9M123.3 116.5l-.4 .3v3a.54 .54 0 0 0 .3 .6 .54 .54 0 0 0 .6-.1l2.8-1.6M123.3 116.5v3.2l.3 .2 3-1.7-2.8-1.6M123.3 116.5l-15.6-9-.5 .2 15.7 9.1M126.4 114.5l.1 .1"/>
<path d="M126.4 114.5h-.1M126.7 114.7l-75.6-43.6-3.4 1.7 75.6 43.7M126.9 115.1l-.2-.4h-.2l-3.2 1.8v.3l3.2-1.7 .1 3.6M126.9 115.1v3.5l-.3 .1M126.9 115.1v2.9M290.4 110.4a1.01 1.01 0 0 0 1.5 0M290.5 110.4a.71 .71 0 0 1 .9-.4 .71 .71 0 0 1 .4 .8 .75 .75 0 0 1-.8 .3 .75 .75 0 0 1-.5-.7zM291.7 110.2a.58 .58 0 0 1-1 0M293.1 113.4v.3l.3 .2M296.2 111.1l.5-.2zM296.2 111.1l.5 .3M296.7 110.9v.5"/>
<path d="M312.3 103l-.1 3-2.7-1.4M312.5 106.6l-15.6 9h-.5l-3-1.7M312.6 102.8l.1 .1v3.1a.54 .54 0 0 1-.2 .6 .54 .54 0 0 1-.6-.1l-2.9-1.7-15.6 9.1M348.3 116.1l43.7 25.3-.4 .2-43.5-25.1M358.4 109.3l38.9 22.5v.5l-39.4-22.7M160.8 138.5l22.2 12.8M164.7 132.2l25.9 15M201.5 132.4l-17.7 10.2v.6l6 3.5M350.3 138l-.7-.1-3.4 2.8-.1 .9M364.3 125.8l-14 11.6v.7M365.4 126.5l-.7-.2-.5 .2-13.9 11.5 .8 .8-1.4-.3-3.6 3 .1 .4 18.1 14.8h1.1l25.8-14.9-.2-.5M365.8 136.4a1.21 1.21 0 0 1 1.9 .4 1.14 1.14 0 0 1-1.1 .5 1.14 1.14 0 0 1-.9-.8z"/>
<path d="M365.8 136.4a1.52 1.52 0 0 0 1.8 0M366.1 136.2a.93 .93 0 0 0 1.2 0M375.6 124a.5 .5 0 0 1 .5-.2 .5 .5 0 0 1 .4 .4 .51 .51 0 0 1-.5 .2 .51 .51 0 0 1-.4-.4zM375.7 123.4l-.9 .5 .3 .7 1.3 .2 .9-.5M375.7 122.6l1.2 .3M375.7 123.4l1.2 .2M375.7 122.6l-.9 .6v.7M375.7 122.6v.8M376.9 122.9l.3 .4M376.9 122.9v.7M376.9 123.6l.4 .7M377.2 123.3v.1"/>
<path d="M377.2 123.3l.1 1M392.2 135.3l-.1 .1M392.7 135.7l-.3-.3h-1.1v5.5M392.7 135.7v5.2M396.7 132l.6 1.1M396.7 132l.7 .4M396.7 132l-4.9 2.7 .5 .7M397.3 132.8v5.5M397.3 132.8v-.4l.4-.3 3.4 1.9M397.3 132.8v.3l-4.6 2.6M397.4 132.4l-.1 .4M397.5 132.2l-.2 .1"/>
<path d="M401.2 134.6l-3.4-1.8-.1 5.8-44 25.4M401.4 136.4l-3.7 2.2-.4-.3-44 25.4M159.2 144.5l24.3 14M160.8 141.7a1.44 1.44 0 0 1 1.4 .7 1.44 1.44 0 0 1 0 1.5 1.58 1.58 0 0 1-1.4-2.2zM161.5 141.7a2.1 2.1 0 0 0 1 1.7M161.9 141.9l.1 .6 .4 .4M172.3 148.4a1.42 1.42 0 0 1 1.4 .6 1.42 1.42 0 0 1 0 1.6 1.57 1.57 0 0 1-1.4-2.2zM173 148.3a2 2 0 0 0 1 1.7M173.3 148.6l.6 1M183.8 142.6l6 3.5a2.22 2.22 0 0 1 1.1 1.8M184.7 150.9l5.7 3.2v1M189.8 146.7l.3 .2"/>
<path d="M189.8 146.7h-.1M190.4 154.1l-5.7 3.3a.55 .55 0 0 1-.6 0 .55 .55 0 0 1-.3-.5v-6.2l-22.6-13 22.6 13-.8 .6v6.1a1.08 1.08 0 0 0 .5 1.1 1.08 1.08 0 0 0 1.2-.1l5.7-3.3M190.9 147.9v6.9l-.5 .3M190.9 147.9a.65 .65 0 0 0-.3-.7 .65 .65 0 0 0-.8 .1l-6 3.4v.7l6-3.5 .4-.1 .2 7.3M190.9 147.9v5.7M206.9 144.8l-16 9.3M339.6 141l18.8 10.9M339.7 141.6l20.7 11.9M346.6 157.6l8.6 5-.4 .3-7.4-4.3M349.6 159.9l-.6 .3M354.7 142.8l.8 .2 1-.2M354.8 142.7a1.06 1.06 0 0 1 1.1-.2 1.06 1.06 0 0 1 .7 .8 1.2 1.2 0 0 1-2-.4z"/>
<path d="M355 142.6l.4 .2 .8-.2M355.4 156.5l-.1 .2M355.9 157l-.4-.3h-1v5.5M355.9 157v5.2M359.8 153.2l.6 1.1M359.8 153.2l.6 .4M359.8 153.2l-4.8 2.8 .4 .7M360.4 154.3l-4.5 2.7M360.5 153.6l-.1 .7M363.2 147.7a1.2 1.2 0 0 1 1.9 .4 1.15 1.15 0 0 1-1.1 .5 1.15 1.15 0 0 1-.9-.8zM363.2 147.7a1.52 1.52 0 0 0 1.8 0M363.5 147.5a.93 .93 0 0 0 1.2 0"/>
<path d="M374.3 141.3a1.23 1.23 0 0 1 1.9 .4 1.27 1.27 0 0 1-2.1-.1zM374.3 141.3l.8 .2 1-.2M374.6 141.1a.9 .9 0 0 0 1.2 0M391.3 141.4v.2M391.3 140.9h1.4M392.7 140.9l-.7 .5-.7-.5M129 179.8l-18.5 10.6M129 179.5v.3l57.3 33M129 171.6l3 1.7 .5 .6M129 171.6l-75.6 43.7v.3l3.2 2v3.7l.3 .1M129 179.5l57.5 33.1M129 175.7l60.5 34.9v.3"/>
<path d="M129 171.6l-15.6 9-.5-.2v.5M129 171.6l-.4-.3-15.7 9.1M129 178.9v.6M129 178.9l.5 .8M129 179.5l.5 .2M131.6 177.5l-2.6 1.4M132.5 178l-3 1.7M133.3 179.6l.3 .7 1.2 .1M133.3 179.6l.3 1.5M134 179.6l.1-.1a.48 .48 0 0 1 .6-.1 .48 .48 0 0 1 .2 .5 .54 .54 0 0 1-.5 .2 .54 .54 0 0 1-.4-.5zM134.5 179.1l-1.2 .5M135.6 179.8l.1 .2"/>
<path d="M135.7 180v.8l-.9 .3M135.7 180l-.9 .4M354.5 162.2h1.4M355.9 162.2l-.7 .4-.7-.4M101.6 188.5l.9-.5a.46 .46 0 0 1 .7-.2 .46 .46 0 0 1 .1 .6l-.8 .5a.53 .53 0 0 1-.6 .1 .53 .53 0 0 1-.3-.5zM103.4 188.3l-.5-.1-1.3 .6M103.7 190.5l.1 .6M103.7 190.5l.4 .3-.3 .3M103.8 190.2l60.4 35v.3M103.8 190.5h-.1M104.2 190.8l-.4 .3M106.6 192.7l-19.9 11.5"/>
<path d="M106.6 192.2v.5h.9M113.3 194.2a1.09 1.09 0 0 1 1.4 0M113.4 193.8a.76 .76 0 0 1 .8-.2 .76 .76 0 0 1 .5 .7 .84 .84 0 0 1-1.4-.3zM113.5 194.4a.58 .58 0 0 1 .5-.3 .58 .58 0 0 1 .5 .3M133.6 181.1h1.2M133.6 180.3v.8M134.8 180.4v.7M144.3 197.9l-.5-.1-10.7 5.7M53.4 215.3l3 1.7 .5 .9M56.8 217.6l.5 .2-.4 .3M56.8 217.6l.1 .3M56.9 217.3l60.5 34.9v.3"/>
<path d="M56.9 217.6l60.5 34.9M56.9 217.6v-.3l3.4-1.8 60.4 35M56.9 217.9v3.5l2.8-1.6M56.9 217.6h-.1M56.9 217.9v.2M56.9 214.3l1-.6a.45 .45 0 0 1 .6-.1 .45 .45 0 0 1 .2 .6l-.9 .5a.53 .53 0 0 1-.6 .1 .53 .53 0 0 1-.3-.5zM57.3 217.9l-.4 .2M58.8 214.1l-.8-.1-1.1 .6M59.7 219.3v.5h.9M64.9 216.3l-1.6 1-.1-.3-.2 .1M64.9 215.9l.9-.5 .4 .6-.9 .6M64.9 215.9v.4"/>
<path d="M64.9 215.9l.4 .7M64.9 216.3l.4 .3M67.6 214.8l-1.7 1M67.6 214.4l.9-.5 .3 .6-.9 .5M67.6 214.4v.4M67.6 214.4l.3 .6M67.6 214.8l.3 .2M69.7 218.1l.7-.4 1 .2 .3 .5M69.7 218.1l.3 .6 1 .2M69.7 218.1l.3 1.3M70 218.7v.7M70 219.4h1"/>
<path d="M70.2 213.3l-1.6 .9M70.2 212.9l.9-.5 .4 .6-.9 .5M70.2 212.9v.4M70.2 212.9l.4 .6M70.2 213.3l.4 .2M70.4 218.1a.36 .36 0 0 1 .4-.1 .36 .36 0 0 1 .2 .4 .36 .36 0 0 1-.4 .2 .36 .36 0 0 1-.2-.5zM71 218.9v.5M71.7 218.4v.7l-.7 .3M71.7 218.4l-.7 .5M72.9 211.8l-1.6 .9M72.9 211.4l.9-.5 .3 .6-.9 .5M72.9 211.4v.4"/>
<path d="M72.9 211.4l.3 .6M72.9 211.8l.3 .2M75.5 210.2l-1.6 1M75.5 209.8l.9-.5 .4 .6-.9 .5M75.5 209.8v.4M75.5 209.8l.4 .6M75.5 210.2l.4 .2M76.6 209.6l.5-.2 .5 .1 11.3 9.4-2.2 2-.9-.2 .4 .5-6.6 5.5M76.6 214.1l.8-.4 .9 .2 .3 .5M76.6 214.1l.3 .6 1 .1M76.6 214.1l.3 1.2M76.9 214.7v.6"/>
<path d="M76.9 215.3l1 .1M77.2 214.2a.39 .39 0 0 1 .5-.2 .39 .39 0 0 1 .3 .4 .41 .41 0 0 1-.5 .1 .41 .41 0 0 1-.3-.3zM77.9 214.8v.6M78.6 214.4v.7l-.7 .3M78.6 214.4l-.7 .4M79.9 204.3v.6M79.9 204.3l.4 .2-.4 .4M79.9 204l60.5 34.9v.3l3-1.7M79.9 204.3h.1M80.4 204.6l-.5 .3M81.9 217.2l.3 .5 1 .2M81.9 217.2l.8-.4 1 .1 .2 .6"/>
<path d="M81.9 217.2l.3 1.2M82.2 217.7v.7M82.2 218.4l1 .1M82.6 217.2a.4 .4 0 0 1 .4-.1 .4 .4 0 0 1 .3 .4 .41 .41 0 0 1-.5 .1 .41 .41 0 0 1-.2-.4zM82.8 206.5l-5.3 3M82.8 206v.5h.8M83.2 217.9v.6M83.9 217.5v.6l-.7 .4M83.9 217.5l-.7 .4M88.9 218.9v.6l-2.2 1.8-.4-.1M89.4 208a.99 .99 0 0 1 1.5 0M89.5 207.6a.74 .74 0 0 1 .8-.2 .74 .74 0 0 1 .5 .7 .81 .81 0 0 1-.8 .2 .81 .81 0 0 1-.6-.6z"/>
<path d="M89.6 208.2a.58 .58 0 0 1 1.1 0M133.4 203.6l10.7-5.7 .5 1.2 8 4.7M136.7 204.7l.3-.6 1-.1 .7 .4-.3 .5M136.7 204.7v.5l.7 .5M136.7 204.7l.7 .4M137.3 204.4a.38 .38 0 0 1 .5-.2 .38 .38 0 0 1 .2 .5 .39 .39 0 0 1-.4 .1 .39 .39 0 0 1-.3-.4zM137.4 205.1v.6M138.4 204.9l-1 .2M138.4 204.9v.6M138.4 205.5l-1 .2M138.6 205.1v.1M138.6 205.2l-.2 .3"/>
<path d="M138.7 204.4l-.1 .8M142 207.7l.3-.5 .9-.2 .8 .4-.3 .6M142 207.7v.6l.7 .5M142 207.7l.7 .5M142.6 207.5a.38 .38 0 0 1 .5-.2 .38 .38 0 0 1 .2 .4 .39 .39 0 0 1-.4 .1 .39 .39 0 0 1-.3-.3zM142.7 208.2v.6M143 209.2l10.9-5.7 .1 .9-.2 .2-9.4 5.4M143.6 208.6l-.9 .2M143.6 200.7l.3-.6 1-.2 .7 .4-.2 .6M143.6 200.7v.5l.8 .5M143.6 200.7l.8 .4M143.7 208l-1 .2"/>
<path d="M143.7 208v.5M143.9 208.2h.1M143.9 208.2l-.2 .3M144 207.4l-.1 .8M144.2 211.8a.75 .75 0 0 1 .9-.4 .75 .75 0 0 1 .5 .8 .8 .8 0 0 1-.8 .2 .8 .8 0 0 1-.6-.6zM144.2 212.1a1.08 1.08 0 0 1 1.5 0M144.3 200.4a.37 .37 0 0 1 .4-.1 .37 .37 0 0 1 .2 .4 .38 .38 0 0 1-.4 .1 .38 .38 0 0 1-.2-.4zM144.4 201.1v.6M144.4 212.3a.58 .58 0 0 1 1 0M145.4 200.9l-1 .2M145.4 200.9v.6M145.4 201.5l-1 .2"/>
<path d="M145.5 201.1v.1M145.5 201.2l-.1 .3M145.6 200.3l-.1 .9M149 203.7l.2-.5 1-.2 .7 .4-.3 .6M149 203.7v.6l.7 .5M149 203.7l.7 .4M149.6 203.5a.37 .37 0 0 1 .4-.2 .37 .37 0 0 1 .3 .4 .38 .38 0 0 1-.5 .1 .38 .38 0 0 1-.2-.3zM149.7 204.1v.7M150.6 204l-.9 .1M150.6 204v.5M150.6 204.5l-.9 .3M150.8 204.2h.1"/>
<path d="M150.8 204.2l-.2 .3M150.9 203.4l-.1 .8M153.9 203.5l-.4-.2-10.8 5.7M180.9 219.9l-60 34.7v-.3M180.9 219.6v3.3h-.4l-2.4-1.3M181.3 219.9v3a.53 .53 0 0 1-.2 .6 .53 .53 0 0 1-.6-.1l-2.9-1.6M186.1 218.5l-.2 .5M186.2 218.5a.37 .37 0 0 1 .5 0 .37 .37 0 0 1 0 .5 .43 .43 0 0 1-.4 .5 .43 .43 0 0 1-.5-.4zM186.3 218.4l-.5 .8M186.3 210.2l.4 .7 1.1 .2M186.3 210.2l.4 1.5M186.7 211.7l1.1 .1"/>
<path d="M186.7 210.9v.8M187.1 210.2a.49 .49 0 0 1 .5-.2 .49 .49 0 0 1 .4 .6 .54 .54 0 0 1-.6 .1 .54 .54 0 0 1-.3-.5zM187.5 209.7l-1.2 .5M187.8 211.1v.7M188.7 210.4v.2M188.7 210.6l-.9 .5M188.7 210.6v.8l-.9 .4M191.8 215.3l.3-.2a.44 .44 0 0 1 .5 .3 .44 .44 0 0 1-.2 .5 .43 .43 0 0 1-.7 .3 .43 .43 0 0 1 0-.7zM191.9 215.2l-.3 .5M192.1 215.1l-.5 .8M192.3 209.3h.1M192.4 209.2v.1"/>
<path d="M192.5 209.2l-3 1.7M192.5 209.2h.1M192.6 209.1l-.1 .1M192.9 208.8l-60.5-34.9-3.4 1.8v.3l60.5 34.9M193 208.9h-.5l-3 1.7M196.6 210.6l-15.7 9M196.6 210.6l-3.4-1.8-75.7 43.7M196.6 210.6l-75.7 43.7-3.2-1.8-.3 .3M196.6 210.6l.4 .2-.2 3.6-15.7 9.1M197 210.8l-15.7 9.1-.4-.3M69.7 222.8a.44 .44 0 0 1 .6-.2 .44 .44 0 0 1 .2 .5 .47 .47 0 0 1-.5 .1 .47 .47 0 0 1-.3-.4zM69.7 223.1h.9"/>
<path d="M69.9 223.2h.6M75 221.2l.7-.4 1 .1 .3 .6M75 221.2l.3 .6 1 .1M75 221.2l.3 1.2M75.3 222.4l1 .1M75.3 221.8v.6M75.6 221.3a.41 .41 0 0 1 .5-.2 .41 .41 0 0 1 .2 .4 .43 .43 0 0 1-.4 .1 .43 .43 0 0 1-.3-.3zM76.3 221.9v.6M77 221.5v.7l-.7 .3M77 221.5l-.7 .4M86.3 221.1l-.1 .5-6.3 5.3M117.5 238.8v.4"/>
<path d="M120.3 225.6a.78 .78 0 0 1 .9-.4 .78 .78 0 0 1 .6 .8 .83 .83 0 0 1-.9 .2 .83 .83 0 0 1-.6-.6zM120.3 225.9a1.06 1.06 0 0 1 1.5 0M120.6 226.1a.57 .57 0 0 1 .5-.4 .57 .57 0 0 1 .5 .4M140 239l.2 .4M143.4 237.5h.1M143.5 237.4l-.1 .1M143.8 237.2l-60.5-35-3.4 1.8v.3l60.5 35M143.9 237.3l-.5-.1-3 1.7M164.3 225.5l-.4-.3 .2 .4M166.4 226l1-.6a.47 .47 0 0 1 .7-.2 .47 .47 0 0 1 .1 .7l-.8 .5a.54 .54 0 0 1-.6 .1 .54 .54 0 0 1-.4-.5zM167.2 223.7l-3 1.8M167.2 223.7h.1"/>
<path d="M167.4 223.7h-.2M167.6 223.4l-60.5-35-3.3 1.8v.3l60.4 35M167.7 223.5l-.3-.1-3.2 1.8M168.3 225.8l-.7-.2-1.1 .7M107.2 244.4a.44 .44 0 0 1 .5-.2 .44 .44 0 0 1 .3 .6 .48 .48 0 0 1-.5 .1 .48 .48 0 0 1-.3-.5zM107.2 244.7h.9M107.3 244.8h.6M107.5 242.8l9.5-3.8 .8 .3 .2-.2-.4-.4 3.3-1.3 13.4 5.4M114.6 244.4l.8 .4 .9-.2M114.6 244.4v.5l.8 .5M115.2 244.2v-.1a.35 .35 0 0 1 .5-.2 .35 .35 0 0 1 .2 .5h-.6zM115.4 244.8v.6"/>
<path d="M116.3 244.6v.6M116.3 245.2l-.9 .2M116.5 244.8v.1M116.5 244.7l-.2 .5M116.6 244l-.3 .6M116.6 244l-.1 .9M116.6 244l-.8-.4-1 .2-.2 .6M116.6 244.7l-.1 .2M117.4 252.8v3.5l.2 .2M117.4 252.8v-.2l-.4-.3 .4 .7M117.6 252.9l.3-.1 3 1.8-3.3 1.9zM119.9 247.1l.3 .6 .9 .1"/>
<path d="M119.9 247.1l.3 1.2M119.9 247.1l.7-.4 1 .1 .3 .6M120.2 248.3l.9 .1M120.2 247.7v.6M120.4 250.8l-3 1.7M120.4 250.8h.1M120.5 247.2a.41 .41 0 0 1 .5-.2 .41 .41 0 0 1 .3 .4 .42 .42 0 0 1-.5 .1 .42 .42 0 0 1-.3-.3zM120.5 250.8h-.1M120.8 250.6l-.4-.1-3 1.7M121.1 247.8v.6M121.5 240.1l.3 .5 1 .1M121.5 240.1l.3 .9"/>
<path d="M121.5 240.1l.8-.5 .9 .2 .3 .5M121.8 241.1v.2M121.8 251.8l1-.6a.53 .53 0 0 1 .6-.1 .53 .53 0 0 1 .3 .4l-1 .6a.53 .53 0 0 1-.6 .1 .53 .53 0 0 1-.3-.4zM121.8 241.3h1M121.8 240.6v.7M121.9 247.4l-.8 .4M121.9 247.4v.7l-.8 .3M122.2 240.1a.38 .38 0 0 1 .4-.2 .38 .38 0 0 1 .3 .4 .4 .4 0 0 1-.5 .2 .4 .4 0 0 1-.2-.4zM122.8 240.7v.6M123.5 240.3l-.7 .4M123.5 240.3v.7l-.7 .3M123.7 251.5l-.8-.1-1.1 .7"/>
<path d="M126.9 243.1l.2 .6 1 .1M126.9 243.1l.2 1.2M126.9 243.1l.7-.4 .9 .2 .3 .5M127.1 244.3l1 .1M127.1 243.7v.6M127.5 243.2a.39 .39 0 0 1 .4-.2 .39 .39 0 0 1 .3 .4 .4 .4 0 0 1-.5 .1 .4 .4 0 0 1-.2-.3zM128.1 243.8v.6M128.8 243.4l-.7 .4M128.8 243.4v.7l-.7 .3"/>
<circle cx="116.8" cy="53.9" r=".35"/>
<circle cx="355.6" cy="61.1" r=".26"/>
</g>
<g fill="#000">
<circle cx="54.4" cy="73" r=".18"/>
<circle cx="345.8" cy="79.6" r=".18"/>
<circle cx="365.6" cy="68.1" r=".18"/>
<circle cx="77.4" cy="86.3" r=".18"/>
<circle cx="318.7" cy="95.2" r=".18"/>
<circle cx="342.6" cy="81.4" r=".18"/>
<circle cx="101.3" cy="100.1" r=".18"/>
<circle cx="392.2" cy="135.3" r=".18"/>
<circle cx="355.4" cy="156.5" r=".18"/>
<circle cx="360.4" cy="153.5" r=".18"/>
</g>
<g fill="none" stroke="#000" stroke-width=".71">
<path d="M10.1 10h400.1v277h-400.1zM70.1 6.6v3.4M140.2 6.6v3.4M207.3 5h5.8l-2.9 5zM210.2 0v10M280.2 6.6v3.4M350.2 6.6v3.4M6.7 74.2h3.4M410.2 74.2h3.4M.2 148.5h9.9M5.1 145.6l5 2.9-5 2.9zM410.2 148.5l5-2.9v5.8z"/>
<path d="M410.2 148.5h9.9M6.7 222.7h3.4M410.2 222.7h3.4M70.1 287v3.4M140.2 287v3.4M210.2 287l2.9 5h-5.8zM210.2 287v10M280.2 287v3.4M350.2 287v3.4"/>
</g>
<g fill="none" stroke="#000" stroke-width=".51">
<path d="M230.1 237h40M270.1 227v20M410.2 227h-180.1v60h180v-60M230.1 257h33.4M230.1 247h180M263.5 247v20M320.1 255h90M320.1 247v40M375.1 247v16M230.1 267h90M320.1 272.8h90M320.1 263h90"/>
<path d="M350.1 272.8v14.2M380.1 272.8v14.2"/>
</g>
<path d="M139 20.6h126.4" fill="none" stroke="#000" stroke-width=".46"/>
<g fill="#000" stroke="#000" stroke-width=".3">
<path d="M319.6 37l.7 .7-2.1 1.5zM103 55.4l2.1-1.4-1.4 2.1zM112.8 44.9l1.4 2.1-2.1-1.4zM145.7 48.5l.7 .7-2.1 1.4zM272 45.6l.7-.7 1.4 2.1zM309.1 49.7l.7-.7 1.4 2.1zM356.7 58.6l.8 .7-2.2 1.4zM67.2 71.2l.7-.7 1.4 2.2zM79.4 70l.7 .7-2.1 1.4zM186.1 71.3l.7 .7-2.1 1.4zM237.5 66.4l1.4 2.1-2.1-1.4zM265.7 63.1l.7-.7 1.4 2.1z"/>
<path d="M61.5 83.5l2.1-1.5-1.4 2.2zM149.1 85.5l.7 .7-2.1 1.4zM274.5 88.6l2.2-1.4-1.5 2.1zM114.9 117.8l2.1-1.4-1.4 2.1zM306.1 110.3l2.1 1.4-.7 .7zM371.9 114.2l.7 .7-2.1 1.4zM351.9 133.5l.7-.7 1.4 2.1zM370.2 125.8l.7 .7-2.1 1.4zM377.3 124.3l2.1 1.4-.7 .7zM183.8 151.4l2.1 1.3-.7 .8zM114.5 176.8l.7-.7 1.4 2.2zM135.1 178.1l.7 .8-2.2 1.4z"/>
<path d="M150.1 181.2l.7 .7-2.1 1.4zM134.9 200.2l.7-.7 1.4 2.1zM189.3 208.9l.7 .7-2.2 1.5zM67.8 220.1l2.2-1.4-1.4 2.1zM86.4 221.3l2.1 1.4-.7 .7zM114.8 237.5l.8-.6 1.4 2.1zM184.2 221.3l2.1 1.4-.7 .7zM113.3 246.2l2.1-1.4-1.4 2.1z"/>
</g>
<text font-size="7.9" x="139" y="19.5">CONJUNTO SOLDADO SUELO TRASERO</text>
<g font-size="7.2">
<text x="326.9" y="64.3">A</text>
<text x="103.8" y="117.7">B</text>
</g>
<g font-size="6.6">
<text x="265.8" y="255.2">Suelo chapa en L ‐</text>
<text x="265.8" y="262.8">BRONZE 04</text>
</g>
<text font-size="6.3" x="321.5" y="271.9">BRZ‐CON‐04‐SUELOL‐MET11</text>
<g font-size="4.7">
<text x="139" y="25.9">BRZ‐CON‐04‐ESUETC03</text>
<text x="206" y="25.9">ID Ref: 1822</text>
<text x="21.8" y="40.6">BRZ‐CON‐04‐ESUETC03 ( 1:8 )</text>
<text x="364.9" y="97.7">A ( 1 : 5 )</text>
<text x="176.4" y="116.1">B ( 1 : 4 )</text>
<text x="361.5" y="282">A3</text>
</g>
<g font-size="4.2">
<text x="34" y="9.6">6</text>
<text x="104" y="9.6">5</text>
<text x="174" y="9.6">4</text>
<text x="244" y="9.6">3</text>
<text x="314" y="9.6">2</text>
<text x="384" y="9.6">1</text>
<text x="6.8" y="38.7">D</text>
<text x="410.6" y="38.7">D</text>
<text x="7" y="112.9">C</text>
<text x="410.8" y="112.9">C</text>
<text x="7" y="187.1">B</text>
<text x="410.8" y="187.1">B</text>
<text x="7" y="261.3">A</text>
<text x="410.8" y="261.3">A</text>
<text x="34" y="290.4">6</text>
<text x="104" y="290.4">5</text>
<text x="174" y="290.4">4</text>
<text x="244" y="290.4">3</text>
<text x="314" y="290.4">2</text>
<text x="384" y="290.4">1</text>
</g>
<g font-size="3.9">
<text x="231.5" y="230.3">MATERIAL:</text>
<text x="231.6" y="240.4">ACABADO SUPERFICIAL:</text>
<text x="231.1" y="250.6">SCALE:</text>
<text x="321" y="251.9">DRAWN: Sergio Torremocha</text>
<text x="321.1" y="260.3">CHECKED: Adrián Parro</text>
<text x="320.8" y="266.2">DWG NO:</text>
<text x="381.1" y="275.9">SHEET</text>
<text x="320.9" y="276.2">REV</text>
<text x="351.2" y="276.3">SIZE</text>
</g>
<g font-size="3.1">
<text x="287.5" y="29.3">4</text>
<text x="327.1" y="30.5">6</text>
<text x="101.5" y="36.1">7</text>
<text x="264.9" y="39.6">2</text>
<text x="151.2" y="44">2</text>
<text x="249.9" y="48.4">5</text>
<text x="366.6" y="49.6">6</text>
<text x="57" y="62.2">7</text>
<text x="84.8" y="65.6">4</text>
<text x="97.6" y="61.7">4</text>
<text x="228.9" y="60.3">3</text>
<text x="190.9" y="67.4">3</text>
<text x="154.8" y="80.8">1</text>
<text x="52.9" y="93">2</text>
<text x="258.4" y="105.6">1</text>
<text x="381.9" y="105.2">2</text>
<text x="391" y="105.8">Soldar al ras.</text>
<text x="313" y="119">3</text>
<text x="106.7" y="126.9">3</text>
<text x="346.4" y="129.1">4</text>
<text x="396.1" y="145">6</text>
<text x="192.7" y="158.2">Soldar al ras.</text>
<text x="108.4" y="171.9">3</text>
<text x="144.3" y="169.8">5</text>
<text x="156.8" y="175.3">2</text>
<text x="234.4" y="182.3">ITEM</text>
<text x="247.6" y="182.3">QTY</text>
<text x="274.5" y="182.3">PART NUMBER</text>
<text x="347.6" y="182.3">DESCRIPTION</text>
<text x="236.8" y="186.9">1</text>
<text x="236.8" y="191.6">2</text>
<text x="249.4" y="191.6">1</text>
<text x="249.4" y="186.9">1</text>
<text x="257.4" y="186.9">BRZ‐CON‐04‐CTS01</text>
<text x="257.4" y="191.6">BRZ‐CON‐04‐ETC02</text>
<text x="312.5" y="187">Conjunto soldado chapa soporte rueda central</text>
<text x="312.5" y="191.6">Conjunto soldado chapas para estructura del suelo trasero</text>
<text x="126.8" y="193.2">1</text>
<text x="236.8" y="196.2">3</text>
<text x="249.4" y="196.2">2</text>
<text x="257.4" y="196.2">BRZ‐CON‐04‐SCTA</text>
<text x="312.5" y="196.2">Conjunto soldado.Pieza compatibilidad suelo antiguo y viejo.</text>
<text x="197.6" y="201.5">5</text>
<text x="236.8" y="200.8">4</text>
<text x="249.4" y="200.8">2</text>
<text x="257.4" y="200.8">BRZ‐CON‐04‐TRUE01</text>
<text x="312.5" y="200.8">Chapa soporte de ruedas. Espesor 4 mm</text>
<text x="236.8" y="205.4">5</text>
<text x="236.8" y="210">6</text>
<text x="249.4" y="205.4">6</text>
<text x="249.4" y="210">2</text>
<text x="257.4" y="205.4">DIN929 M10</text>
<text x="257.4" y="210">DIN929 M6</text>
<text x="312.5" y="205.4">Tuerca hexagonal para soldar</text>
<text x="236.8" y="214.6">7</text>
<text x="249.4" y="214.6">8</text>
<text x="257.4" y="214.6">DIN929 M8</text>
<text x="312.5" y="210.1">Tuerca hexagonal para soldar</text>
<text x="312.5" y="214.7">Tuerca hexagonal para soldar</text>
<text x="59.6" y="229.3">7</text>
<text x="93.4" y="230">4</text>
<text x="107.9" y="231.7">4</text>
<text x="190.1" y="228.9">3</text>
<text x="270.7" y="232.2">Tolerancias para dimensiones lineales y angulares sin indicación individual de tolerancia, según ISO</text>
<text x="234.7" y="234.9">Steel, Mild</text>
<text x="270.7" y="235.8">2768‐1:1989</text>
<text x="234.4" y="243.1">Acabado cincado amarillo</text>
<text x="270.7" y="243">Zonas de rugosidad no especificada, Ra 3.2</text>
<text x="234.4" y="246.7">trivalente</text>
<text x="105.4" y="255">7</text>
<text x="376.6" y="252">31/03/2014</text>
<text x="376.2" y="260.1">31/03/2014</text>
<text x="386" y="281.6">8 /13</text>
</g>
</svg>
